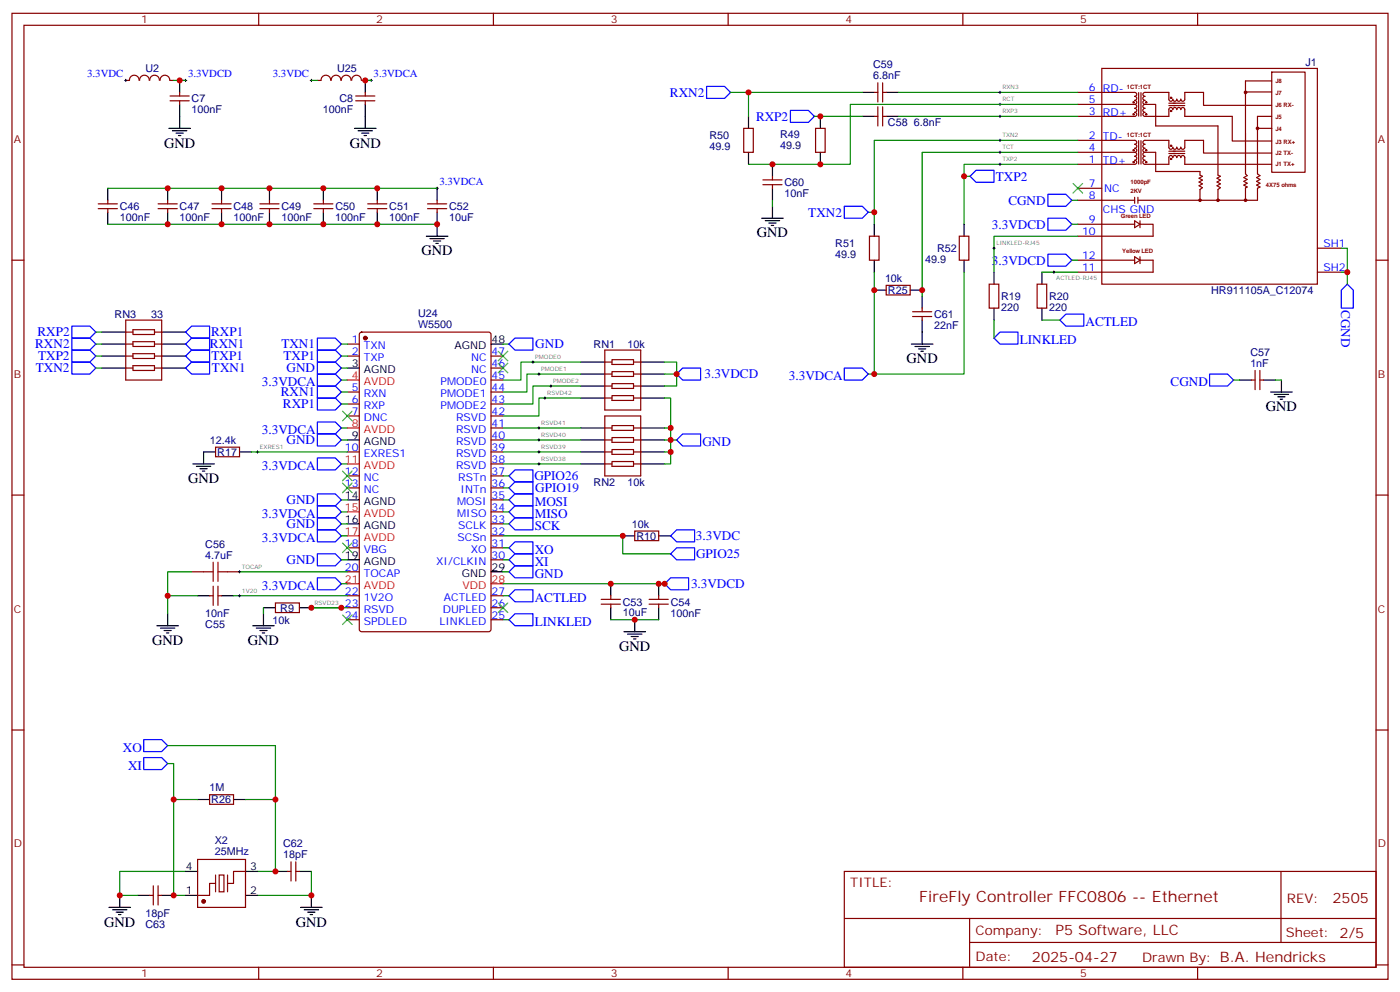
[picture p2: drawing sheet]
<svg xmlns="http://www.w3.org/2000/svg" width="412mm" height="292mm" viewBox="0 0 412 292" stroke-linecap="round" stroke-linejoin="round" font-family="sans-serif">
<g fill="none" stroke="#870000" stroke-width=".35">
<path d="M3.5 3.9h405.4v284.4h-405.4zM7.1 7.4h398.2v277.3h-398.2zM76.2 3.9v3.5M145.3 3.9v3.5M214.5 3.9v3.5M283.6 3.9v3.5M352.8 3.9v3.5M37 23.7h1.1M38.1 23.6a1.41 1.41 0 0 1 1.4-1.5 1.41 1.41 0 0 1 1.5 1.6M41.1 23.6a1.41 1.41 0 0 1 1.4-1.5 1.41 1.41 0 0 1 1.4 1.5M44.1 23.6a1.41 1.41 0 0 1 1.4-1.5 1.41 1.41 0 0 1 1.4 1.5M47.2 23.6a1.41 1.41 0 0 1 1.4-1.5 1.41 1.41 0 0 1 1.4 1.6"/>
<path d="M50.1 23.7h1.1M50.1 28.3h5.6M50.1 29.7h5.6M52.9 27.2v1.1M52.9 29.7v1M97.4 23.7a1.41 1.41 0 0 0-1.4-1.6 1.41 1.41 0 0 0-1.4 1.5l-1.1 .1M97.6 23.6a1.41 1.41 0 0 1 1.4-1.5 1.41 1.41 0 0 1 1.4 1.5M100.6 23.6a1.41 1.41 0 0 1 1.4-1.5 1.41 1.41 0 0 1 1.4 1.5M103.6 23.6a1.41 1.41 0 0 1 1.4-1.5 1.41 1.41 0 0 1 1.4 1.6M104.8 28.3h5.6M104.8 29.7h5.6M106.5 23.7h1.1"/>
<path d="M107.6 27.2v1.1M107.6 29.7v1M219.1 37.8h2.8v7h-2.8zM240.2 37.8h2.9v7h-2.9zM257.5 34.3h1.1M257.5 27.2h1.1M258.6 24.4v5.6M258.6 31.4v5.7M260 34.3h1.1M260 27.2h1.1M260 24.4v5.6M260 31.4v5.7"/>
<path d="M317.5 27.2h16.7a.58 .58 0 0 1 .7 .6 .58 .58 0 0 1-.7 .6 .59 .59 0 0 1 .7 .6 .59 .59 0 0 1-.7 .5 .59 .59 0 0 1 .7 .6 .59 .59 0 0 1-.7 .6M317.5 30.7h16.7M324.6 20.1h63.5v63.5h-63.5zM334.2 30.7a.58 .58 0 0 1 .7 .6 .58 .58 0 0 1-.7 .6 .59 .59 0 0 1 .7 .6 .59 .59 0 0 1-.7 .6 .59 .59 0 0 1 .7 .6 .59 .59 0 0 1-.7 .6h-16.7M335.4 27.3v6.9M336.1 27.3v6.9M337.3 30.7a.59 .59 0 0 1-.6-.6 .59 .59 0 0 1 .6-.6 .59 .59 0 0 1-.7-.5 .59 .59 0 0 1 .7-.6 .58 .58 0 0 1-.6-.6 .58 .58 0 0 1 .6-.6h7v2a.58 .58 0 0 0 .6 .6 .58 .58 0 0 0 .6-.6 .59 .59 0 0 0 .6 .6 .59 .59 0 0 0 .6-.6 .59 .59 0 0 0 .5 .6 .59 .59 0 0 0 .6-.6 .58 .58 0 0 0 .6 .6 .58 .58 0 0 0 .6-.6v-2h5.5v3.8h20.1M337.3 30.7h3.1M337.3 30.7a.58 .58 0 0 0-.6 .6 .58 .58 0 0 0 .6 .6 .59 .59 0 0 0-.7 .6 .59 .59 0 0 0 .7 .6 .59 .59 0 0 0-.6 .6 .59 .59 0 0 0 .6 .6h7v-2a.58 .58 0 0 1 .6-.7 .58 .58 0 0 1 .6 .7 .59 .59 0 0 1 .6-.7 .59 .59 0 0 1 .6 .7 .59 .59 0 0 1 .5-.7 .59 .59 0 0 1 .6 .7 .58 .58 0 0 1 .6-.7 .58 .58 0 0 1 .6 .7v2h14v7.2h11.6M340.4 30.8v6.3h18.4v14.4l.7 .4-1 .6 1 .5-1 .6 1 .5-1 .6 1 .5-.7 .6v3.1M344.3 31.1h4.7M344.3 30.4h4.7"/>
<path d="M366.9 27.1h7.7M370.4 37.8h4.2M374.6 21.2h9.8v29.5h-9.8zM374.6 34.3h-4.2v16.9l.8 .5-1 .6 1 .5-1 .6 1 .5-1 .6 1 .5-.8 .4v3.5h-35.2M374.6 23.8h-7.7v27.4l.5 .5-1 .6 1 .5-1 .6 1 .5-1 .6 1 .5-.5 .3v3.6M31.7 58.9v1.1M49.4 58.9v1.1M65.3 58.9v1.1M79.4 58.9v1.1M95.2 58.9v1.1M111.1 58.9v1.1M128.8 58.9v1.1"/>
<path d="M224.7 53h5.7M224.7 54.4h5.7M227.5 51.9v1.1M227.5 54.4v1M317.5 41.3h16.7a.58 .58 0 0 1 .7 .6 .58 .58 0 0 1-.7 .6 .59 .59 0 0 1 .7 .6 .59 .59 0 0 1-.7 .6 .59 .59 0 0 1 .7 .5 .59 .59 0 0 1-.7 .6M317.5 58.9h16.7M317.5 44.8h16.7M317.5 55.4h7.1M334.2 44.8a.58 .58 0 0 1 .7 .6 .58 .58 0 0 1-.7 .6 .59 .59 0 0 1 .7 .6 .59 .59 0 0 1-.7 .6 .59 .59 0 0 1 .7 .6 .59 .59 0 0 1-.7 .6h-16.7M334.2 58.1v1.7M335.2 58.1v1.7M335.4 41.4v6.9"/>
<path d="M336.1 41.4v6.9M337.3 44.8a.59 .59 0 0 1-.6-.6 .59 .59 0 0 1 .6-.5 .59 .59 0 0 1-.7-.6 .59 .59 0 0 1 .7-.6 .58 .58 0 0 1-.6-.6 .58 .58 0 0 1 .6-.6h7v2a.58 .58 0 0 0 .6 .7 .58 .58 0 0 0 .6-.7 .59 .59 0 0 0 .6 .7 .59 .59 0 0 0 .6-.7 .59 .59 0 0 0 .5 .7 .59 .59 0 0 0 .6-.7 .58 .58 0 0 0 .6 .6 .58 .58 0 0 0 .6-.6v-2h5.5v3.8h20.1M337.3 44.8h3.1M337.3 44.8a.58 .58 0 0 0-.6 .6 .58 .58 0 0 0 .6 .6 .59 .59 0 0 0-.7 .6 .59 .59 0 0 0 .7 .6 .59 .59 0 0 0-.6 .6 .59 .59 0 0 0 .6 .6h7v-2a.58 .58 0 0 1 .6-.6 .58 .58 0 0 1 .6 .6 .59 .59 0 0 1 .6-.6 .59 .59 0 0 1 .6 .6 .59 .59 0 0 1 .5-.6 .59 .59 0 0 1 .6 .6 .58 .58 0 0 1 .6-.6 .58 .58 0 0 1 .6 .6v2h25.6M340.4 44.8v5.7h13.1v1l.7 .4-1 .6 1 .5-1 .6 1 .5-1 .6 1 .5-.7 .6v3.1M344.3 45.2h4.7M344.3 44.5h4.7M3.5 76.6h3.6M28.9 60h5.7M28.9 61.4h5.7M31.7 61.4v1.1M46.6 60h5.6"/>
<path d="M46.6 61.4h5.6M49.4 61.4v1.1M62.4 60h5.7M62.4 61.4h5.7M65.3 61.4v1.1M76.6 60h5.6M76.6 61.4h5.6M79.4 61.4v1.1M92.4 60h5.7M92.4 61.4h5.7M95.2 61.4v1.1M108.3 60h5.6"/>
<path d="M108.3 61.4h5.6M111.1 61.4v1.1M125.9 60h5.7M125.9 61.4h5.7M128.8 61.4v1.1M256.1 69.5h2.8v7.1h-2.8zM282.6 69.5h2.8v7.1h-2.8zM317.5 76.6h16.7M317.5 66h16.7M334.2 65l1.6 1-1.6 1zM334.2 75.6l1.6 1-1.6 1zM335.8 66h3.9v3.5h-22.2"/>
<path d="M335.8 76.6h3.9v3.5h-22.2M335.8 65v2M335.8 75.6v2M388.1 73.1h7M405.3 76.6h3.6M37 94.2h10.6v17.7h-10.6zM37 97.8h2.2M39.2 97h6.3v1.5h-6.3zM45.5 97.8h2.1M106.1 98l.4-.2h37.4l.7 .4v87l-.4 .7h-37.7l-.6-.4-.1-87zM261.1 84h7v2.8h-7zM268.8 91.8h5.7"/>
<path d="M268.8 93.2h5.7M271.6 90.7v1.1M271.6 93.2v1M291.4 83.6h2.8v7.1h-2.8zM305.5 83.6h2.8v7.1h-2.8zM388.1 80.1h7M37 101.3h2.2M37 104.8h2.2M37 108.3h2.2M39.2 100.6h6.3v1.4h-6.3zM39.2 104.1h6.3v1.4h-6.3zM39.2 107.6h6.3v1.4h-6.3z"/>
<path d="M45.5 101.3h2.1M45.5 104.8h2.1M45.5 108.3h2.1M102.3 101.3h3.5M102.3 104.8h3.5M102.3 115.4h3.5M102.3 118.9h3.5M144.6 104.8h3.6M144.6 115.4h3.6M144.6 118.9h3.6M144.6 111.9h3.6M144.6 108.3h3.6"/>
<path d="M178.2 106.6h2.1M178.2 103h10.5v17.7h-10.5zM178.2 117.2h2.1M178.2 110.1h2.1M178.2 113.6h2.1M180.3 116.5h6.3v1.4h-6.3zM180.3 112.9h6.3v1.4h-6.3zM180.3 109.4h6.3v1.4h-6.3zM180.3 105.9h6.3v1.4h-6.3zM186.6 106.6h2.1M186.6 117.2h2.1M186.6 110.1h2.1"/>
<path d="M186.6 113.6h2.1M368.7 111.9h1M369.7 109v5.7M371.1 111.9h1.1M371.1 109v5.7M63.5 131.6h7.1v2.8h-7.1zM102.3 122.4h3.5M102.3 133h3.5M144.6 122.4h3.6M144.6 133h3.6M144.6 136.6h3.6M144.6 129.5h3.6"/>
<path d="M144.6 126h3.6M178.2 122.4h10.5v17.7h-10.5zM178.2 133h2.1M178.2 136.6h2.1M178.2 129.5h2.1M178.2 126h2.1M180.3 135.9h6.3v1.4h-6.3zM180.3 132.3h6.3v1.4h-6.3zM180.3 128.8h6.3v1.4h-6.3zM180.3 125.3h6.3v1.4h-6.3zM186.6 133h2.1M186.6 136.6h2.1"/>
<path d="M186.6 129.5h2.1M186.6 126h2.1M3.5 145.7h3.6M102.3 140.1h3.5M102.3 143.6h3.5M144.6 140.1h3.6M144.6 143.6h3.6M144.6 157.7h3.6M144.6 154.2h3.6M144.6 150.7h3.6M144.6 147.1h3.6M187 156.3h7v2.8h-7z"/>
<path d="M405.3 145.7h3.6M56.4 168.3h3.6M61.7 175.4h1.1M62.8 172.5v5.7M64.2 175.4h1.1M64.2 172.5v5.7M67 168.3h3.6M81.1 177.5h7.1v2.8h-7.1zM102.3 161.3h3.5M102.3 168.3h3.5M102.3 175.4h3.5M102.3 178.9h3.5"/>
<path d="M144.6 161.3h3.6M144.6 175.4h3.6M144.6 178.9h3.6M144.6 164.8h3.6M177.1 176.4h5.6M177.1 177.8h5.6M179.9 175.4v1M179.9 177.8v1.1M191.2 176.4h5.6M191.2 177.8h5.6M194 175.4v1M194 177.8v1.1"/>
<path d="M102.3 182.4h3.5M144.6 182.4h3.6M3.5 214.9h3.6M405.3 214.9h3.6M61.7 233.9h7.1v2.8h-7.1zM58.2 253h14.1v14.1h-14.1zM64.6 257.6h1.4v4.9h-1.4zM72.3 256.5h-3.5v3.5h-1.8M84.7 256.5h1M85.7 253.7v5.6M87.1 253.7v5.6M87.1 256.5h1.1"/>
<path d="M248.7 256.5h156.6v28.2h-156.6zM377.3 256.5v20.9M44.1 263.6h1.1M45.2 260.7v5.7M46.6 260.7v5.7M46.6 263.6h1M63.5 260h-1.8v3.6h-3.5M248.7 270.4h156.5M285.6 277.4h119.6M285.6 270.4v14.1M3.5 284h3.6M76.2 284.7v3.6"/>
<path d="M145.3 284.7v3.6M214.5 284.7v3.6M283.6 284.7v3.6M352.8 284.7v3.6M405.3 284h3.6"/>
</g>
<g fill="#870000" stroke="#870000" stroke-width=".35">
<circle cx="107.6" cy="99.5" r=".53"/>
<circle cx="366.9" cy="27.2" r=".35"/>
<circle cx="370.4" cy="37.8" r=".35"/>
<circle cx="358.8" cy="58.9" r=".35"/>
<circle cx="366.9" cy="58.9" r=".35"/>
<circle cx="337.6" cy="30.1" r=".18"/>
<circle cx="333.9" cy="30.1" r=".18"/>
<circle cx="333.9" cy="33.7" r=".18"/>
<circle cx="337.6" cy="33.7" r=".18"/>
<circle cx="333.9" cy="44.2" r=".18"/>
<circle cx="333.9" cy="47.7" r=".18"/>
<circle cx="337.6" cy="44.2" r=".18"/>
<circle cx="337.6" cy="47.7" r=".18"/>
<circle cx="344.9" cy="28.8" r=".18"/>
<circle cx="344.9" cy="32.7" r=".18"/>
<circle cx="344.9" cy="42.9" r=".18"/>
<circle cx="344.9" cy="46.8" r=".18"/>
<circle cx="353.5" cy="58.9" r=".35"/>
<circle cx="60" cy="265.3" r=".53"/>
</g>
<g fill="none" stroke="#000" stroke-width=".35">
<path d="M49.7 37.8h6.4M50.8 38.5h4.2M51.9 39.2h2.1M52.6 39.9h.7M52.9 23.7v3.5M52.9 30.7v7.1M104.4 37.8h6.4M105.5 38.5h4.2M106.5 39.2h2.2M107.2 39.9h.7M107.6 23.7v3.5M107.6 30.7v7.1"/>
<path d="M220.5 34.3v3.5M241.7 34.3v3.5M254 34.3h3.5M254 27.2h3.5M261.1 34.3h3.5M261.1 27.2h3.5M31.7 55.4v3.5M49.4 55.4v3.5M65.3 55.4v3.5M79.4 55.4v3.5M95.2 55.4v3.5M111.1 55.4v3.5"/>
<path d="M128.8 55.4v3.5M220.5 44.8v3.6M227.5 48.4v3.5M227.5 55.4v3.5M241.7 44.8v3.6M31.7 62.5v3.5M49.4 62.5v3.5M65.3 62.5v3.5M79.4 62.5v3.5M95.2 62.5v3.5M111.1 62.5v3.5M125.6 69.5h6.3"/>
<path d="M126.6 70.2h4.3M127.7 70.9h2.1M128.4 71.6h.7M128.8 62.5v7M224.4 64.2h6.3M225.4 64.9h4.3M226.5 65.7h2.1M227.2 66.4h.7M227.5 60.7v3.5M257.5 66v3.5M257.5 76.6v3.5M284 66v3.5"/>
<path d="M284 76.6v3.5M30 97.8h7M47.6 97.8h7.1M257.5 85.4h3.6M268.1 85.4h3.5M271.6 87.2v3.5M271.6 94.2v7.1M292.8 80.1v3.5M292.8 90.7v3.5M306.9 80.1v3.5M306.9 90.7v3.5M30 108.3h7"/>
<path d="M30 101.3h7M30 104.8h7M47.6 108.3h7.1M47.6 101.3h7.1M47.6 104.8h7.1M102.3 108.3h3.5M144.6 101.3h3.6M171.1 117.2h7.1M171.1 113.6h7.1M171.1 110.1h7.1M171.1 106.6h7.1M188.7 117.2h7.1"/>
<path d="M188.7 113.6h7.1M188.7 110.1h7.1M188.7 106.6h7.1M268.5 101.3h6.3M269.5 102h4.3M270.6 102.7h2.1M271.3 103.4h.7M365.1 111.9h3.6M372.2 111.9h3.5M374.3 115.4h6.3M375.4 116.1h4.2M376.4 116.8h2.1"/>
<path d="M377.1 117.5h.7M377.5 111.9v3.5M56.8 136.6h6.3M57.9 137.3h4.2M58.9 138h2.1M59.6 138.7h.7M63.5 133h-3.5v3.6M70.6 133h3.5M102.3 129.5h3.5M171.1 129.5h7.1M171.1 133h7.1M171.1 136.6h7.1"/>
<path d="M171.1 126h7.1M188.7 129.5h7.1M188.7 133h7.1M188.7 136.6h7.1M188.7 126h7.1M102.3 147.1h3.5M102.3 154.2h3.5M183.4 157.7h3.6M194 157.7h3.6M58.2 175.4h3.5M65.3 175.4h3.5M77.6 178.9h3.5"/>
<path d="M88.2 178.9h3.5M102.3 164.8h3.5M144.6 168.3h3.6M179.9 171.8v3.6M179.9 178.9v3.5M194 171.8v3.6M194 178.9v3.5M46.2 184.2h6.4M47.3 184.9h4.2M48.3 185.6h2.1M49 186.3h.7M49.4 180.7v3.5"/>
<path d="M74.4 184.2h6.4M75.5 184.9h4.2M76.6 185.6h2.1M77.3 186.3h.7M77.6 180.7v3.5M183.8 185.9h6.3M184.9 186.7h4.2M185.9 187.4h2.1M186.6 188.1h.7M187 182.4v3.5M58.2 235.3h3.5M68.8 235.3h3.5"/>
<path d="M54.7 256.5h3.5M72.3 256.5h3.5M81.1 256.5h3.6M88.2 256.5h3.5M32.1 267.1h6.4M33.2 267.8h4.2M34.2 268.5h2.1M34.9 269.2h.7M35.3 263.6v3.5M40.6 263.6h3.5M47.6 263.6h3.6M54.7 263.6h3.5"/>
<path d="M72.3 263.6h3.5M88.5 267.1h6.4M89.6 267.8h4.2M90.7 268.5h2.1M91.4 269.2h.7M91.7 263.6v3.5"/>
</g>
<path d="M102.3 111.9h3.5M102.3 126h3.5M102.3 136.6h3.5M102.3 150.7h3.5M102.3 157.7h3.5M102.3 171.8h3.5M144.6 171.8h3.6" fill="none" stroke="#f00" stroke-width=".35"/>
<g fill="none" stroke="#3c3" stroke-width=".35">
<path d="M316.1 54l2.8 2.8M318.9 54l-2.8 2.8M146.8 106.9l2.8 2.8M146.8 103.4l2.8 2.8M149.6 106.9l-2.8 2.8M149.6 103.4l-2.8 2.8M100.9 138.7l2.8 2.8M100.9 121l2.8 2.9M103.7 138.7l-2.8 2.8M103.7 121l-2.8 2.9M100.9 142.2l2.8 2.8M100.9 159.8l2.8 2.9"/>
<path d="M103.7 142.2l-2.8 2.8M103.7 159.8l-2.8 2.9M146.8 177.5l2.8 2.8M149.6 177.5l-2.8 2.8M100.9 181l2.8 2.8M103.7 181l-2.8 2.8"/>
</g>
<g fill="none" stroke="#00f" stroke-width=".35">
<path d="M208.1 25.4h5.3l1.8 1.8-1.8 1.8h-5.3zM232.8 32.5h5.3l1.8 1.8-1.8 1.7h-5.3zM287.5 50.1h5.3v3.6h-5.3l-1.7-1.8zM308.7 57.2h5.3l1.7 1.7-1.7 1.8h-5.3zM248.7 60.7h5.3l1.8 1.8-1.8 1.7h-5.3zM308.7 64.2h5.3l1.7 1.8-1.7 1.8h-5.3zM308.7 74.8h5.3l1.7 1.8-1.7 1.8h-5.3zM21.2 99.5h5.3l1.7 1.8-1.7 1.7h-5.3zM21.2 96h5.3l1.7 1.8-1.7 1.7h-5.3zM54.7 97.8l1.7-1.8h5.3v3.5h-5.3zM93.5 99.5h5.3l1.7 1.8-1.7 1.7h-5.3zM151.7 99.5h5.3v3.5h-5.3l-1.8-1.7z"/>
<path d="M294.6 97.8h5.3v3.5h-5.3l-1.8-1.8zM314 92.5h5.3v3.5h-5.3l-1.8-1.8zM396.9 83.6l1.7 1.8v5.3h-3.5v-5.3zM21.2 106.6h5.3l1.7 1.7-1.7 1.8h-5.3zM21.2 103h5.3l1.7 1.8-1.7 1.8h-5.3zM54.7 101.3l1.7-1.8h5.3v3.5h-5.3zM56.4 103h5.3v3.6h-5.3l-1.7-1.8zM56.4 106.6h5.3v3.5h-5.3l-1.7-1.8zM93.5 106.6h5.3l1.7 1.7-1.7 1.8h-5.3zM93.5 110.1h5.3l1.7 1.8-1.7 1.7h-5.3zM93.5 103h5.3l1.7 1.8-1.7 1.8h-5.3zM93.5 113.6h5.3l1.7 1.8-1.7 1.8h-5.3z"/>
<path d="M93.5 117.2h5.3l1.7 1.7-1.7 1.8h-5.3zM201.1 108.3h5.3v3.6h-5.3l-1.8-1.8zM248.7 108.3h5.3l1.8 1.8-1.8 1.8h-5.3zM356.3 110.1h5.3l1.8 1.8-1.8 1.7h-5.3zM93.5 127.7h5.3l1.7 1.8-1.7 1.8h-5.3zM93.5 124.2h5.3l1.7 1.8-1.7 1.7h-5.3zM93.5 134.8h5.3l1.7 1.8-1.7 1.7h-5.3zM151.7 138.3h5.3v3.6h-5.3l-1.8-1.8zM201.1 127.7h5.3v3.6h-5.3l-1.8-1.8zM93.5 145.4h5.3l1.7 1.7-1.7 1.8h-5.3zM93.5 152.4h5.3l1.7 1.8-1.7 1.8h-5.3zM93.5 148.9h5.3l1.7 1.8-1.7 1.7h-5.3z"/>
<path d="M93.5 156h5.3l1.7 1.7-1.7 1.8h-5.3zM151.7 145.4h5.3v3.5h-5.3l-1.8-1.8zM151.7 148.9h5.3v3.5h-5.3l-1.8-1.7zM151.7 152.4h5.3v3.6h-5.3l-1.8-1.8zM151.7 159.5h5.3v3.5h-5.3l-1.8-1.7zM151.7 141.9h5.3v3.5h-5.3l-1.8-1.8zM199.3 156h5.3v3.5h-5.3l-1.7-1.8zM93.5 163h5.3l1.7 1.8-1.7 1.7h-5.3zM93.5 170.1h5.3l1.7 1.7-1.7 1.8h-5.3zM151.7 166.5h5.3v3.6h-5.3l-1.8-1.8zM151.7 163h5.3v3.5h-5.3l-1.8-1.7zM151.7 173.6h5.3v3.5h-5.3l-1.8-1.7z"/>
<path d="M197.6 170.1h5.2v3.5h-5.2l-1.8-1.8zM199.3 161.3h5.3v3.5h-5.3l-1.7-1.8zM151.7 180.7h5.3v3.5h-5.3l-1.8-1.8zM42.3 217.7h5.3l1.8 1.8-1.8 1.7h-5.3zM42.3 223h5.3l1.8 1.8-1.8 1.7h-5.3z"/>
</g>
<g fill="none" stroke="#008700" stroke-width=".35">
<path d="M51.2 23.7h3.5M91.7 23.7h1.8M107.6 23.7h1.8M215.2 27.2h5.3v7.1M220.5 27.2h33.5M239.9 34.3h14.1M264.6 27.2h52.9M264.6 34.3h52.9M317.5 30.7h-67v17.7h-30M31.7 55.4h97.1M227.5 58.9v1.8M284 51.9h1.8"/>
<path d="M315.7 58.9h1.8M317.5 41.3h-60v21.2h-1.7M317.5 48.4h-33.5v17.6M317.5 44.8h-45.9v42.4M31.7 66h97.1M257.5 62.5v3.5M315.7 66h1.8M315.7 76.6h1.8M317.5 69.5h-24.7v10.6M395.1 73.1h1.8v7h-1.8M28.2 97.8h1.8M257.5 80.1v30h-1.7"/>
<path d="M284 80.1v30h-26.5M292.8 94.2v5.3M306.9 94.2h5.3M306.9 80.1h10.6M396.9 80.1v3.5M28.2 101.3h1.8M28.2 108.3h1.8M28.2 104.8h1.8M100.5 101.3h1.8M100.5 108.3h1.8M100.5 111.9h1.8M100.5 104.8h1.8"/>
<path d="M100.5 115.4h1.8M100.5 118.9h1.8M148.2 101.3h1.7M171.1 106.6h-17.6v5.3h-5.3M171.1 110.1h-15.9v5.3h-7M171.1 113.6h-14.1v5.3h-8.8M171.1 117.2h-12.4v5.2h-10.5M195.8 117.2h1.8v19.4h-1.8M195.8 106.6h3.5v7h-3.5M195.8 110.1h3.5M363.4 111.9h1.7M375.7 111.9h1.8"/>
<path d="M74.1 133h28.2M100.5 129.5h1.8M100.5 126h1.8M100.5 136.6h1.8M148.2 129.5h22.9M148.2 126h22.9M148.2 136.6h22.9M148.2 133h22.9M195.8 129.5h3.5M195.8 126h1.8M195.8 133h1.8M100.5 147.1h1.8"/>
<path d="M100.5 150.7h1.8M100.5 154.2h1.8M100.5 157.7h1.8M148.2 157.7h35.2v5.3h14.2M148.2 147.1h1.7M148.2 150.7h1.7M148.2 154.2h1.7M148.2 140.1h1.7M148.2 143.6h1.7M49.4 175.4h8.8M56.4 168.3h-7v12.4M68.8 175.4h33.5"/>
<path d="M70.6 168.3h31.7M77.6 178.9v1.8M91.7 178.9h10.6M100.5 164.8h1.8M100.5 171.8h1.8M148.2 164.8h1.7M148.2 168.3h1.7M148.2 171.8h47.6M148.2 175.4h1.7M148.2 161.3h1.7M148.2 182.4h1.7M179.9 182.4h14.1"/>
<path d="M49.4 219.5h31.7v37h-5.3M49.4 224.8h1.8v38.8h3.5M51.2 235.3h7M72.3 235.3h8.8M54.7 256.5h-19.4v7.1h5.3M91.7 256.5v7.1h-15.9"/>
</g>
<g fill="none" stroke="#000" stroke-width=".29">
<path d="M36.7 23.7h.7M37 23.3v.7M54.3 23.7h.7M54.7 23.3v.7M91.4 23.7h.7M91.7 23.3v.7M109 23.7h.7M109.4 23.3v.7M294.2 30.7h.7M294.2 27.2h.7M294.2 34.3h.7M294.6 26.8v.8"/>
<path d="M294.6 30.4v.7M294.6 33.9v.7M128.4 55.4h.7M128.8 55.1v.7M294.2 44.8h.7M294.2 48.4h.7M294.2 41.3h.7M294.6 41v.7M294.6 44.5v.7M294.6 48v.7M292.5 73.1h.7M292.8 72.7v.7"/>
<path d="M310.4 79.8v.7M310.1 80.1h.7M156.6 106.6h.7M157 106.2v.7M158.4 110.1h.7M158.7 109.7v.8M160.2 117.2h.7M160.5 116.8v.7M161.9 113.6h.7M162.3 113.3v.7M75.5 133h.7M75.8 132.7v.7"/>
<path d="M158.4 126h.7M158.4 129.5h.7M158.4 133h.7M158.4 136.6h.7M158.7 125.6v.7M158.7 129.2v.7M158.7 132.7v.7M158.7 136.2v.7M70.2 168.3h.7M70.2 175.4h.7M70.6 168v.7M70.6 175v.7"/>
<path d="M100.2 178.9h.7M100.5 178.5v.7"/>
</g>
<path d="M60 168.3h2.8M62.8 165.5v5.6M64.2 165.5v5.6M64.2 168.3h2.8" fill="none" stroke="#a10000" stroke-width=".35"/>
<path d="M63.5 257.6v4.9M67 257.6v4.9" fill="none" stroke="#871200" stroke-width=".35"/>
<g fill="#c00">
<circle cx="49.4" cy="66" r=".88"/>
<circle cx="65.3" cy="66" r=".88"/>
<circle cx="79.4" cy="66" r=".88"/>
<circle cx="95.3" cy="66" r=".88"/>
<circle cx="111.1" cy="66" r=".88"/>
<circle cx="128.8" cy="66" r=".88"/>
<circle cx="179.9" cy="171.8" r=".88"/>
<circle cx="194" cy="171.8" r=".88"/>
<circle cx="187" cy="182.4" r=".88"/>
<circle cx="195.8" cy="171.8" r=".88"/>
<circle cx="396.9" cy="80.1" r=".88"/>
<circle cx="257.5" cy="110.1" r=".88"/>
<circle cx="257.5" cy="85.4" r=".88"/>
<circle cx="271.6" cy="85.4" r=".88"/>
<circle cx="284" cy="51.9" r=".88"/>
<circle cx="257.5" cy="62.5" r=".88"/>
<circle cx="81.1" cy="235.3" r=".88"/>
<circle cx="51.2" cy="263.6" r=".88"/>
<circle cx="51.2" cy="235.3" r=".88"/>
<circle cx="35.3" cy="263.6" r=".88"/>
<circle cx="81.1" cy="256.5" r=".88"/>
<circle cx="91.7" cy="263.6" r=".88"/>
<circle cx="197.6" cy="126" r=".88"/>
<circle cx="197.6" cy="129.5" r=".88"/>
<circle cx="197.6" cy="133" r=".88"/>
<circle cx="52.9" cy="23.7" r=".88"/>
<circle cx="107.6" cy="23.7" r=".88"/>
<circle cx="49.4" cy="55.4" r=".88"/>
<circle cx="65.3" cy="55.4" r=".88"/>
<circle cx="79.4" cy="55.4" r=".88"/>
<circle cx="95.3" cy="55.4" r=".88"/>
<circle cx="111.1" cy="55.4" r=".88"/>
<circle cx="220.5" cy="27.2" r=".88"/>
<circle cx="241.7" cy="34.3" r=".88"/>
<circle cx="227.5" cy="48.4" r=".88"/>
<circle cx="241.7" cy="48.4" r=".88"/>
<circle cx="199.3" cy="110.1" r=".88"/>
<circle cx="183.4" cy="157.7" r=".88"/>
<circle cx="100.5" cy="178.9" r=".88"/>
<circle cx="91.7" cy="178.9" r=".88"/>
<circle cx="49.4" cy="175.4" r=".88"/>
</g>
<text font-size="4.6" fill="#800" x="270.8" y="265.5">FireFly Controller FFC0806 -- Ethernet</text>
<g font-size="4.2">
<text x="48.3" y="43.4">GND</text>
<text x="103" y="43.4">GND</text>
<text x="223" y="69.9">GND</text>
<text x="124.2" y="75.2">GND</text>
<text x="267.1" y="106.9">GND</text>
<text x="372.9" y="121">GND</text>
<text x="55.4" y="142.2">GND</text>
<text x="44.8" y="189.8">GND</text>
<text x="73" y="189.8">GND</text>
<text x="182.4" y="191.6">GND</text>
<text x="30.7" y="272.7">GND</text>
<text x="87.1" y="272.7">GND</text>
</g>
<g font-size="4.2" fill="#800">
<text x="392.5" y="265.8">2505</text>
<text x="310.9" y="275.3">P5 Software, LLC</text>
<text x="304" y="283.1">2025-04-27</text>
</g>
<g font-size="3.9" fill="#00f">
<text x="197.3" y="28.5">RXN2</text>
<text x="222.7" y="35.5">RXP2</text>
<text x="293.4" y="53.2">TXP2</text>
<text x="238.1" y="63.8">TXN2</text>
<text x="297" y="60.2">CGND</text>
<text x="292.2" y="67.3">3.3VDCD</text>
<text x="292.2" y="77.9">3.3VDCD</text>
<text x="319.8" y="96">ACTLED</text>
<text x="395.1" y="91.2" transform="rotate(90 395.1 91.2)">CGND</text>
<text x="11" y="99">RXP2</text>
<text x="62.2" y="99">RXP1</text>
<text x="300.4" y="101.3">LINKLED</text>
<text x="10.4" y="102.6">RXN2</text>
<text x="11.2" y="106.1">TXP2</text>
<text x="61.8" y="102.6">RXN1</text>
<text x="62.3" y="106.1">TXP1</text>
<text x="82.9" y="102.6">TXN1</text>
<text x="83.5" y="106.1">TXP1</text>
<text x="157.7" y="102.4">GND</text>
<text x="10.6" y="109.6">TXN2</text>
<text x="62.4" y="109.6">TXN1</text>
<text x="77.2" y="113.6">3.3VDCA</text>
<text x="84.4" y="109.6">GND</text>
<text x="207.5" y="111.4">3.3VDCD</text>
<text x="232.4" y="111.9">3.3VDCA</text>
<text x="344.8" y="113.6">CGND</text>
<text x="82.7" y="116.7">RXN1</text>
<text x="83.4" y="120.2">RXP1</text>
<text x="77.2" y="127.7">3.3VDCA</text>
<text x="84.4" y="130.8">GND</text>
<text x="206.9" y="131.3">GND</text>
<text x="77.2" y="138.3">3.3VDCA</text>
<text x="157.4" y="141.4">GPIO26</text>
<text x="84.4" y="148.4">GND</text>
<text x="157.5" y="148.9">MOSI</text>
<text x="157.7" y="144.9">GPIO19</text>
<text x="77.2" y="152.4">3.3VDCA</text>
<text x="84.4" y="155.5">GND</text>
<text x="157.5" y="152.4">MISO</text>
<text x="157.5" y="156">SCK</text>
<text x="77.2" y="159.5">3.3VDCA</text>
<text x="205" y="159">3.3VDC</text>
<text x="84.4" y="166.1">GND</text>
<text x="157.5" y="163">XO</text>
<text x="157.5" y="166.5">XI</text>
<text x="205.1" y="164.3">GPIO25</text>
<text x="77.2" y="173.6">3.3VDCA</text>
<text x="157.5" y="170.1">GND</text>
<text x="203.6" y="173.1">3.3VDCD</text>
<text x="157.5" y="177.1">ACTLED</text>
<text x="157.5" y="184.2">LINKLED</text>
<text x="36.2" y="221.2">XO</text>
<text x="37.7" y="226.5">XI</text>
</g>
<g font-size="3.9" fill="#800">
<text x="250.5" y="261.1">TITLE:</text>
<text x="379.1" y="265.8">REV:</text>
<text x="287.4" y="275.3">Company:</text>
<text x="378.7" y="275.9">Sheet: 2/5</text>
<text x="287.4" y="283">Date:</text>
<text x="336.4" y="283.1">Drawn By: B.A. Hendricks</text>
</g>
<g font-size="3.2" fill="#800">
<text x="41.6" y="6.9">1</text>
<text x="110.8" y="6.9">2</text>
<text x="179.9" y="6.9">3</text>
<text x="249.1" y="6.9">4</text>
<text x="318.2" y="6.9">5</text>
<text x="4.1" y="42">A</text>
<text x="405.9" y="42">A</text>
<text x="4.1" y="111.2">B</text>
<text x="405.9" y="111.2">B</text>
<text x="4.1" y="180.3">C</text>
<text x="405.9" y="180.3">C</text>
<text x="4.1" y="249.4">D</text>
<text x="405.9" y="249.4">D</text>
<text x="41.6" y="287.7">1</text>
<text x="110.8" y="287.7">2</text>
<text x="179.9" y="287.7">3</text>
<text x="249.1" y="287.7">4</text>
<text x="318.2" y="287.7">5</text>
</g>
<g font-size="3.2" fill="#00f">
<text x="25.7" y="22.8">3.3VDC</text>
<text x="55.4" y="22.8">3.3VDCD</text>
<text x="80.4" y="22.8">3.3VDC</text>
<text x="110.1" y="22.8">3.3VDCA</text>
<text x="320.8" y="26.8">6</text>
<text x="324.9" y="27.2">RD-</text>
<text x="320.8" y="30.4">5</text>
<text x="320.8" y="33.9">3</text>
<text x="324.9" y="34.3">RD+</text>
<text x="320.8" y="41">2</text>
<text x="324.9" y="41.3">TD-</text>
<text x="320.8" y="44.5">4</text>
<text x="320.8" y="48">1</text>
<text x="324.9" y="48.4">TD+</text>
<text x="129.5" y="54.5">3.3VDCA</text>
<text x="320.8" y="55.1">7</text>
<text x="320.8" y="58.6">8</text>
<text x="325.3" y="56.5">NC</text>
<text x="320.8" y="65.7">9</text>
<text x="324.9" y="62.8">CHS GND</text>
<text x="318.8" y="69.2">10</text>
<text x="318.8" y="76.2">12</text>
<text x="389.8" y="72.7">SH1</text>
<text x="318.8" y="79.8">11</text>
<text x="389.8" y="79.8">SH2</text>
<text x="103.6" y="100.9">1</text>
<text x="103.6" y="104.5">2</text>
<text x="107.1" y="102.7">TXN</text>
<text x="107.1" y="106.2">TXP</text>
<text x="138.7" y="106.2">NC</text>
<text x="144.8" y="108">46</text>
<text x="144.8" y="104.5">47</text>
<text x="129.8" y="113.3">PMODE0</text>
<text x="138.7" y="109.7">NC</text>
<text x="144.8" y="111.5">45</text>
<text x="103.6" y="115">5</text>
<text x="103.6" y="118.6">6</text>
<text x="107.1" y="116.8">RXN</text>
<text x="129.8" y="116.8">PMODE1</text>
<text x="144.8" y="118.6">43</text>
<text x="144.8" y="115">44</text>
<text x="103.6" y="122.1">7</text>
<text x="107.1" y="120.3">RXP</text>
<text x="107.1" y="123.9">DNC</text>
<text x="129.8" y="120.3">PMODE2</text>
<text x="134.3" y="123.9">RSVD</text>
<text x="144.8" y="125.6">41</text>
<text x="144.8" y="122.1">42</text>
<text x="134.3" y="130.9">RSVD</text>
<text x="134.3" y="127.4">RSVD</text>
<text x="144.8" y="129.2">40</text>
<text x="101.6" y="132.7">10</text>
<text x="107.1" y="134.4">EXRES1</text>
<text x="134.3" y="138">RSVD</text>
<text x="134.3" y="134.4">RSVD</text>
<text x="144.8" y="136.2">38</text>
<text x="144.8" y="132.7">39</text>
<text x="101.6" y="139.7">12</text>
<text x="101.6" y="143.3">13</text>
<text x="107.1" y="141.5">NC</text>
<text x="135" y="141.5">RSTn</text>
<text x="144.8" y="143.3">36</text>
<text x="144.8" y="139.7">37</text>
<text x="107.1" y="145">NC</text>
<text x="134.7" y="148.6">MOSI</text>
<text x="135.7" y="145">INTn</text>
<text x="144.8" y="146.8">35</text>
<text x="134.7" y="152.1">MISO</text>
<text x="135" y="155.6">SCLK</text>
<text x="144.8" y="153.8">33</text>
<text x="144.8" y="150.3">34</text>
<text x="101.6" y="160.9">18</text>
<text x="134.8" y="159.1">SCSn</text>
<text x="144.8" y="160.9">31</text>
<text x="144.8" y="157.4">32</text>
<text x="101.6" y="168">20</text>
<text x="107.1" y="162.7">VBG</text>
<text x="128.5" y="166.2">XI/CLKIN</text>
<text x="138.7" y="162.7">XO</text>
<text x="144.8" y="164.4">30</text>
<text x="107.1" y="169.7">TOCAP</text>
<text x="101.6" y="175">22</text>
<text x="101.6" y="178.5">23</text>
<text x="107.1" y="176.8">1V2O</text>
<text x="130.8" y="176.8">ACTLED</text>
<text x="144.8" y="178.5">26</text>
<text x="144.8" y="175">27</text>
<text x="101.6" y="182.1">24</text>
<text x="107.1" y="180.3">RSVD</text>
<text x="107.1" y="183.8">SPDLED</text>
<text x="129.4" y="183.8">LINKLED</text>
<text x="130.4" y="180.3">DUPLED</text>
<text x="144.8" y="182.1">25</text>
</g>
<g font-size="3.2" fill="#000080">
<text x="42.8" y="21.3">U2</text>
<text x="99.3" y="21.3">U25</text>
<text x="257.2" y="23.3">6.8nF</text>
<text x="257.2" y="20.1">C59</text>
<text x="384.6" y="19.5">J1</text>
<text x="56.4" y="33.4">100nF</text>
<text x="56.4" y="30.1">C7</text>
<text x="95.1" y="33.4">100nF</text>
<text x="100" y="30.1">C8</text>
<text x="209" y="41">R50</text>
<text x="229.8" y="40.7">R49</text>
<text x="261.6" y="37.2">C58</text>
<text x="269.2" y="37.1">6.8nF</text>
<text x="209" y="44.2">49.9</text>
<text x="229.8" y="43.9">49.9</text>
<text x="231.1" y="57.9">10nF</text>
<text x="231.1" y="54.8">C60</text>
<text x="35.3" y="65.1">100nF</text>
<text x="35.3" y="61.9">C46</text>
<text x="52.9" y="65.1">100nF</text>
<text x="52.9" y="61.9">C47</text>
<text x="68.8" y="65.1">100nF</text>
<text x="68.8" y="61.9">C48</text>
<text x="82.9" y="65.1">100nF</text>
<text x="82.9" y="61.9">C49</text>
<text x="98.8" y="65.1">100nF</text>
<text x="98.8" y="61.9">C50</text>
<text x="114.7" y="65.1">100nF</text>
<text x="114.7" y="61.9">C51</text>
<text x="132.3" y="65">10uF</text>
<text x="132.3" y="61.8">C52</text>
<text x="246" y="76">49.9</text>
<text x="246" y="72.8">R51</text>
<text x="272.5" y="77.4">49.9</text>
<text x="276" y="74.2">R52</text>
<text x="260.7" y="83">10k</text>
<text x="261.6" y="86.6">R25</text>
<text x="294.9" y="88.3">R19</text>
<text x="309" y="88.3">R20</text>
<text x="356.8" y="86.5">HR911105A_C12074</text>
<text x="33.7" y="93.6">RN3</text>
<text x="44.6" y="93.6">33</text>
<text x="123.1" y="93.2">U24</text>
<text x="275.2" y="93.6">C61</text>
<text x="294.9" y="91.4">220</text>
<text x="309" y="91.4">220</text>
<text x="123.1" y="96.5">W5500</text>
<text x="275.2" y="96.8">22nF</text>
<text x="174.9" y="102.5">RN1</text>
<text x="184.9" y="102.5">10k</text>
<text x="368.3" y="108">1nF</text>
<text x="368.3" y="104.9">C57</text>
<text x="61.8" y="130.6">12.4k</text>
<text x="64" y="134.2">R17</text>
<text x="174.9" y="143">RN2</text>
<text x="184.8" y="143">10k</text>
<text x="186.1" y="155.4">10k</text>
<text x="60.5" y="161.3">C56</text>
<text x="187.5" y="158.9">R10</text>
<text x="60.5" y="164.4">4.7uF</text>
<text x="183.4" y="178.3">C53</text>
<text x="197.6" y="178.3">C54</text>
<text x="60.5" y="181.7">10nF</text>
<text x="60.5" y="184.8">C55</text>
<text x="80.3" y="183.6">10k</text>
<text x="82.6" y="180">R9</text>
<text x="183.4" y="181.4">10uF</text>
<text x="197.6" y="181.6">100nF</text>
<text x="61.7" y="233">1M</text>
<text x="62.2" y="236.5">R26</text>
<text x="63.2" y="251.7">25MHz</text>
<text x="63.2" y="248.6">X2</text>
<text x="83.4" y="249.4">C62</text>
<text x="83.4" y="252.6">18pF</text>
<text x="42.8" y="269.9">18pF</text>
<text x="42.8" y="273.1">C63</text>
</g>
<g font-size="3.2">
<text x="144.8" y="100.9">48</text>
<text x="103.6" y="108">3</text>
<text x="133.9" y="102.7">AGND</text>
<text x="107.1" y="109.7">AGND</text>
<text x="103.6" y="129.2">9</text>
<text x="107.1" y="130.9">AGND</text>
<text x="101.6" y="146.8">14</text>
<text x="107.1" y="148.6">AGND</text>
<text x="101.6" y="153.8">16</text>
<text x="107.1" y="155.6">AGND</text>
<text x="101.6" y="164.4">19</text>
<text x="107.1" y="166.2">AGND</text>
<text x="144.8" y="168">29</text>
<text x="136.1" y="169.7">GND</text>
<text x="54.8" y="256.2">4</text>
<text x="73.7" y="256.2">3</text>
<text x="54.8" y="263.2">1</text>
<text x="73.7" y="263.2">2</text>
</g>
<g font-size="3.2" fill="#f00">
<text x="103.6" y="111.5">4</text>
<text x="107.1" y="113.3">AVDD</text>
<text x="103.6" y="125.6">8</text>
<text x="107.1" y="127.4">AVDD</text>
<text x="101.6" y="136.2">11</text>
<text x="107.1" y="138">AVDD</text>
<text x="101.6" y="150.3">15</text>
<text x="107.1" y="152.1">AVDD</text>
<text x="101.6" y="157.4">17</text>
<text x="107.1" y="159.1">AVDD</text>
<text x="101.6" y="171.5">21</text>
<text x="107.1" y="173.2">AVDD</text>
<text x="136.3" y="173.2">VDD</text>
<text x="144.8" y="171.5">28</text>
</g>
<g font-size="1.8" fill="#666">
<text x="295.3" y="29.8">RCT</text>
<text x="295.3" y="26.3">RXN3</text>
<text x="295.3" y="33.4">RXP3</text>
<text x="295.3" y="40.4">TXN2</text>
<text x="295.3" y="44">TCT</text>
<text x="295.3" y="47.5">TXP2</text>
<text x="293.5" y="72.2">LINKLED-RJ45</text>
<text x="311.1" y="82.4">ACTLED-RJ45</text>
<text x="157.7" y="105.7">PMODE0</text>
<text x="159.5" y="109.2">PMODE1</text>
<text x="163" y="112.7">PMODE2</text>
<text x="161.2" y="116.3">RSVD42</text>
<text x="159.5" y="125.1">RSVD41</text>
<text x="159.5" y="128.6">RSVD40</text>
<text x="76.6" y="132.2">EXRES1</text>
<text x="159.5" y="132.2">RSVD39</text>
<text x="159.5" y="135.7">RSVD38</text>
<text x="71.3" y="167.4">TOCAP</text>
<text x="71.3" y="174.5">1V20</text>
<text x="92.6" y="178">RSVD23</text>
</g>
<g font-size="1.8" fill="#800">
<text x="332" y="26.1">1CT:1CT</text>
<text x="375.7" y="24.3">J8</text>
<text x="375.7" y="27.9">J7</text>
<text x="375.7" y="35">J5</text>
<text x="375.7" y="31.4">J6 RX-</text>
<text x="332" y="40.3">1CT:1CT</text>
<text x="375.7" y="38.5">J4</text>
<text x="375.7" y="42.3">J3 RX+</text>
<text x="375.7" y="45.5">J2 TX-</text>
<text x="375.7" y="48.7">J1 TX+</text>
<text x="333" y="54.3">1000pF</text>
<text x="333" y="56.8">2KV</text>
<text x="372.9" y="55">4X75 ohms</text>
<text x="330.2" y="64.2">Green LED</text>
<text x="330.6" y="74.4">Yellow LED</text>
</g>
</svg>
